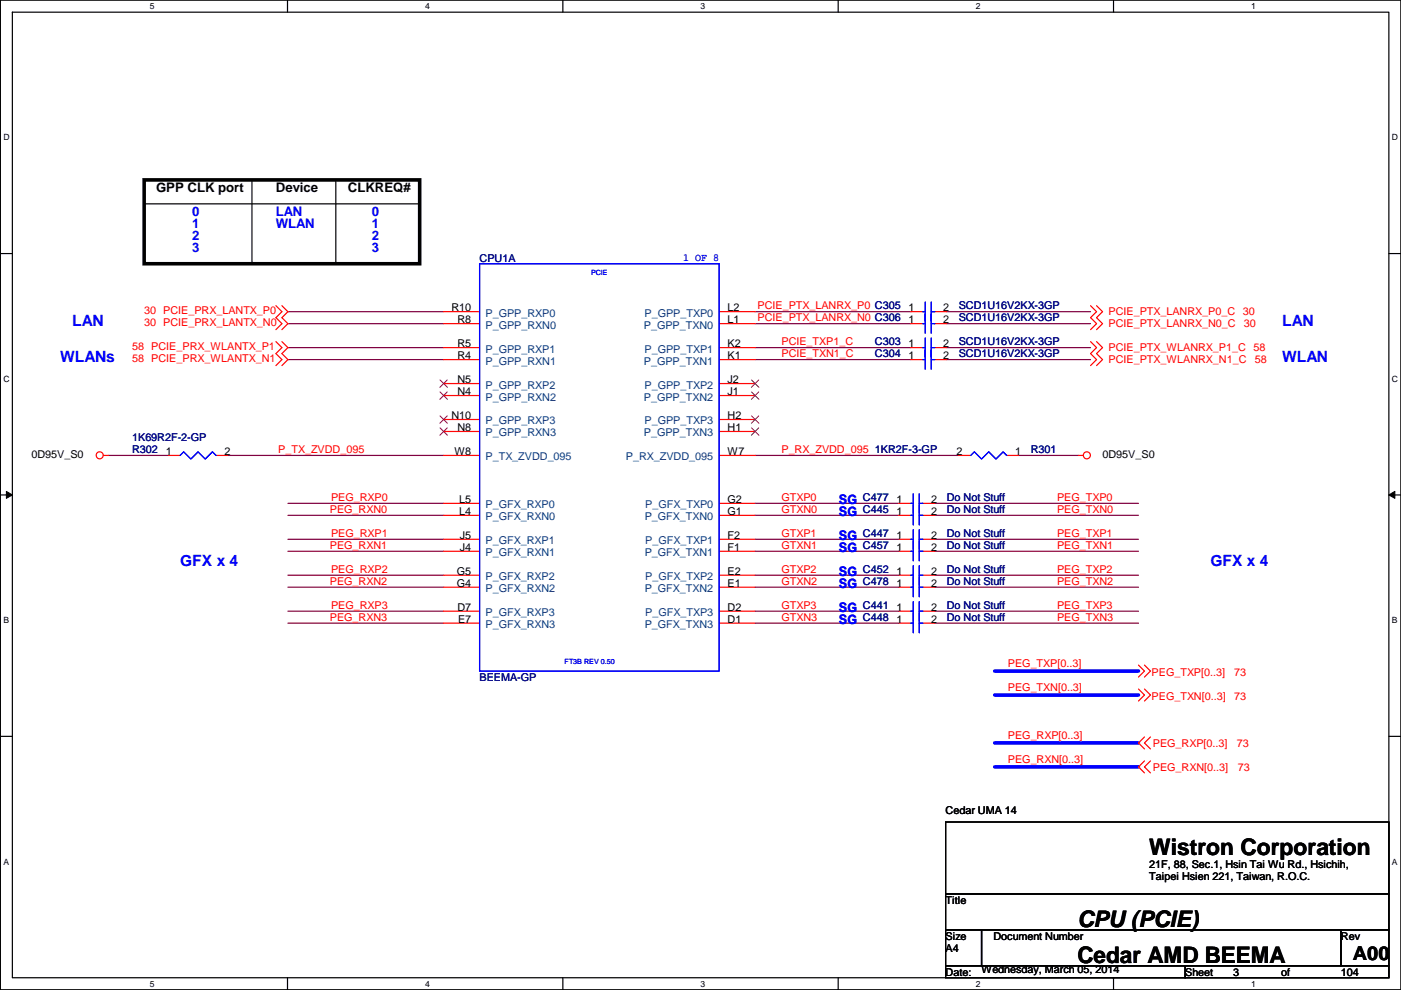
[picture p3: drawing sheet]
<svg xmlns="http://www.w3.org/2000/svg" width="297mm" height="210mm" viewBox="0 0 297 210" stroke-linecap="round" stroke-linejoin="round" font-family="sans-serif">
<path d="M.1 0h296.9v209.8h-296.9zM2.6 2.6h291.9v204.7h-291.9z" fill="none" stroke="#000" stroke-width=".25"/>
<g fill="#fff">
<path d="M31.8 .3h1v2h-1z"/>
<path d="M31.8 207.6h1v1.9h-1z"/>
</g>
<path d="M61 0v2.6M61 207.3v2.5" fill="none" stroke="#000" stroke-width=".25"/>
<g fill="#fff">
<path d="M90.1 .3h1v2h-1z"/>
<path d="M90.1 207.6h1v1.9h-1z"/>
</g>
<path d="M119.3 0v2.6M119.3 207.3v2.5" fill="none" stroke="#000" stroke-width=".25"/>
<g fill="#fff">
<path d="M148.5 .3h1v2h-1z"/>
<path d="M148.5 207.6h1v1.9h-1z"/>
</g>
<path d="M177.7 0v2.6M177.7 207.3v2.5" fill="none" stroke="#000" stroke-width=".25"/>
<g fill="#fff">
<path d="M206.9 .3h1v2h-1z"/>
<path d="M206.9 207.6h1v1.9h-1z"/>
</g>
<path d="M236.1 0v2.6M236.1 207.3v2.5" fill="none" stroke="#000" stroke-width=".25"/>
<g fill="#fff">
<path d="M265.3 .3h.9v2h-.9z"/>
<path d="M265.3 207.6h.9v1.9h-.9z"/>
<path d="M.7 28.2h1.3v1.9h-1.3z"/>
<path d="M295.1 28.2h1.3v1.9h-1.3z"/>
<path d="M.7 79.3h1.3v2h-1.3z"/>
<path d="M295.1 79.3h1.3v2h-1.3z"/>
</g>
<path d="M.1 53.8h2.5M294.5 53.8h2.5" fill="none" stroke="#000" stroke-width=".25"/>
<g fill="#fff">
<path d="M.7 130.5h1.2v2h-1.2z"/>
<path d="M295.1 130.5h1.2v2h-1.2z"/>
</g>
<path d="M.1 104.9h2.5M294.5 104.9h2.5" fill="none" stroke="#000" stroke-width=".25"/>
<path d="M1.4 104.2l1.2 .7-1.2 .8zM294.5 104.9l1.2-.7v1.5z" fill="#000"/>
<path d="M1.4 104.2l1.2 .7-1.2 .8zM294.5 104.9l1.2-.7v1.5z" fill="none" stroke="#000" stroke-width=".21"/>
<g fill="#fff">
<path d="M.7 181.7h1.2v2h-1.2z"/>
<path d="M295.1 181.7h1.2v2h-1.2z"/>
</g>
<path d="M53.4 38.1v17.8M71.2 38.1v17.8M30.6 43.2h58.4M.1 156.1h2.5M294.5 156.1h2.5M200.5 174.3h94v15.2h-94zM200.5 189.5h94v7.6h-94zM200.5 197.1h7.6v7.7h-7.6zM208.1 197.1h76.2v7.7h-76.2zM284.3 197.1h10.2v7.7h-10.2zM200.5 204.8h50.8v2.5h-50.8zM251.3 204.8h43.2v2.5h-43.2z" fill="none" stroke="#000" stroke-width=".25"/>
<path d="M210.9 157.5h30.5M210.9 147.4h30.5M210.9 142.3h30.5M210.9 162.6h30.5" fill="none" stroke="#00f" stroke-width=".76"/>
<g fill="none" stroke="#800040" stroke-width=".25">
<path d="M61 66.1h33.1M61 68.6h33.1M61 76.2h33.1M61 73.7h33.1M160.1 66.1h33M160.1 68.6h33M160.1 76.2h33M160.1 73.7h33M200.7 68.6h30.5M200.7 66.1h30.5M200.7 76.2h30.5M200.7 73.7h30.5"/>
<path d="M22.9 96.6h12.7M48.3 96.6h45.8M160.1 96.6h43.2M216 96.6h12.7M61 114.3h33.1M61 116.9h33.1M61 106.7h33.1M61 109.3h33.1M160.1 114.3h30.5M160.1 116.9h30.5M160.1 106.7h30.5M160.1 109.3h30.5"/>
<path d="M198.2 114.3h43.2M198.2 116.9h43.2M198.2 106.7h43.2M198.2 109.3h43.2M61 124.5h33.1M61 122h33.1M61 129.6h33.1M61 132.1h33.1M160.1 124.5h30.5M160.1 122h30.5M160.1 129.6h30.5M160.1 132.1h30.5"/>
<path d="M198.2 124.5h43.2M198.2 122h43.2M198.2 129.6h43.2M198.2 132.1h43.2"/>
</g>
<g fill="none" stroke="#f00" stroke-width=".25">
<path d="M58.5 64.8l1.3 1.3-1.3 1.3 1.3 1.2-1.3 1.3M58.5 72.4l1.3 1.3-1.3 1.3 1.3 1.2-1.3 1.3M59.8 64.8l1.2 1.3-1.2 1.3 1.2 1.2-1.2 1.3M59.8 72.4l1.2 1.3-1.2 1.3 1.2 1.2-1.2 1.3M94.1 68.6h7.6M94.1 66.1h7.6M94.1 76.2h7.6M94.1 73.7h7.6M152.5 68.6h7.6M152.5 66.1h7.6M152.5 76.2h7.6M152.5 73.7h7.6"/>
<path d="M193.1 68.6h2.6M193.1 66.1h2.6M193.1 76.2h2.6M193.1 73.7h2.6M198.2 68.6h2.5M198.2 66.1h2.5M198.2 76.2h2.5M198.2 73.7h2.5M231.2 64.8l1.3 1.3-1.3 1.3 1.3 1.2-1.3 1.3M231.2 72.4l1.3 1.3-1.3 1.3 1.3 1.2-1.3 1.3M232.5 64.8l1.3 1.3-1.3 1.3 1.3 1.2-1.3 1.3M232.5 72.4l1.3 1.3-1.3 1.3 1.3 1.2-1.3 1.3"/>
<path d="M21.9 96.6h1M35.6 96.6h2.6M45.8 96.6h2.5M94.1 96.6h7.6M94.1 91.5h7.6M94.1 88.9h7.6M94.1 83.9h7.6M94.1 81.3h7.6M152.5 96.6h7.6M152.5 91.5h7.6M152.5 88.9h7.6M152.5 83.9h7.6"/>
<path d="M152.5 81.3h7.6M203.3 96.6h2.5M213.4 96.6h2.6M228.7 96.6h1M94.1 106.7h7.6M94.1 109.3h7.6M94.1 116.9h7.6M94.1 114.3h7.6M152.5 106.7h7.6M152.5 109.3h7.6M152.5 116.9h7.6M152.5 114.3h7.6"/>
<path d="M190.6 106.7h2.5M190.6 109.3h2.5M190.6 116.9h2.5M190.6 114.3h2.5M195.7 106.7h2.5M195.7 109.3h2.5M195.7 116.9h2.5M195.7 114.3h2.5M94.1 124.5h7.6M94.1 122h7.6M94.1 132.1h7.6M94.1 129.6h7.6"/>
<path d="M152.5 124.5h7.6M152.5 122h7.6M152.5 132.1h7.6M152.5 129.6h7.6M190.6 124.5h2.5M190.6 122h2.5M190.6 132.1h2.5M190.6 129.6h2.5M195.7 124.5h2.5M195.7 122h2.5M195.7 132.1h2.5M195.7 129.6h2.5"/>
<path d="M241.4 146.1l1.3 1.3-1.3 1.2M241.4 141l1.3 1.3-1.3 1.3M242.7 156.3l-1.3 1.2 1.3 1.3M242.7 146.1l1.2 1.3-1.2 1.2M242.7 141l1.2 1.3-1.2 1.3M243.9 156.3l-1.2 1.2 1.2 1.3M242.7 161.3l-1.3 1.3 1.3 1.3M243.9 161.3l-1.2 1.3 1.2 1.3"/>
<circle cx="21.1" cy="96.5" r=".75"/>
<circle cx="230.4" cy="96.5" r=".75"/>
</g>
<path d="M30.6 38.1h58.4v17.8h-58.4z" fill="none" stroke="#000" stroke-width=".76"/>
<g fill="none" stroke="#00f" stroke-width=".25">
<path d="M101.7 55.9h50.8v86.4h-50.8zM101.7 76.2h.1M101.7 73.7h.1M101.7 68.6h.1M101.7 66.1h.1M152.5 76.2h.1M152.5 73.7h.1M152.5 68.6h.1M152.5 66.1h.1M195.7 68.6h.5M195.7 66.1h.5M195.7 76.2h.5"/>
<path d="M195.7 73.7h.5M196.2 66.6v4.1M196.2 64.1v4M196.2 74.2v4.1M196.2 71.7v4M197.4 66.6v4.1M197.4 64.1v4M197.4 74.2v4.1M197.4 71.7v4M197.4 68.6h.8M197.4 66.1h.8M197.4 76.2h.8"/>
<path d="M197.4 73.7h.8M38.2 96.6l.7-.8 1.6 1.5 1.5-1.5 1.5 1.5 1.5-1.5 .8 .8M101.7 96.6h.1M101.7 91.5h.1M101.7 88.9h.1M101.7 83.9h.1M101.7 81.3h.1M152.5 96.6h.1M152.5 91.5h.1M152.5 88.9h.1M152.5 83.9h.1M152.5 81.3h.1"/>
<path d="M205.8 96.6l.8-.8 1.5 1.5 1.5-1.5 1.6 1.5 1.5-1.5 .7 .8M101.7 116.9h.1M101.7 114.3h.1M101.7 109.3h.1M101.7 106.7h.1M152.5 116.9h.1M152.5 114.3h.1M152.5 109.3h.1M152.5 106.7h.1M193.1 106.7h.5M193.1 109.3h.5M193.1 114.3h.5"/>
<path d="M193.1 116.9h.5M193.6 104.7v4.1M193.6 107.2v4.1M193.6 119.9v4.1M193.6 112.3v4.1M193.6 114.9v4M194.9 106.7h.8M194.9 109.3h.8M194.9 114.3h.8M194.9 116.9h.8M194.9 104.7v4.1M194.9 107.2v4.1"/>
<path d="M194.9 119.9v4.1M194.9 112.3v4.1M194.9 114.9v4M101.7 132.1h.1M101.7 129.6h.1M101.7 124.5h.1M101.7 122h.1M152.5 132.1h.1M152.5 129.6h.1M152.5 124.5h.1M152.5 122h.1M193.1 124.5h.5"/>
<path d="M193.1 122h.5M193.1 132.1h.5M193.1 129.6h.5M193.6 122.5v4M193.6 130.1v4.1M193.6 127.6v4M194.9 124.5h.8M194.9 122h.8M194.9 132.1h.8M194.9 129.6h.8M194.9 122.5v4M194.9 130.1v4.1"/>
<path d="M194.9 127.6v4"/>
</g>
<g fill="none" stroke="#804000" stroke-width=".21">
<path d="M93.3 90.7l1.6 1.6M93.3 88.2l1.6 1.5M93.3 83.1l1.6 1.6M93.3 80.6l1.6 1.5M94.8 90.7l-1.5 1.6M94.8 88.2l-1.5 1.5M94.8 83.1l-1.5 1.6M94.8 80.6l-1.5 1.5M159.3 90.7l1.6 1.6M159.3 88.2l1.6 1.5M159.3 83.1l1.6 1.6M159.3 80.6l1.6 1.5"/>
<path d="M160.9 90.7l-1.6 1.6M160.9 88.2l-1.6 1.5M160.9 83.1l-1.6 1.6M160.9 80.6l-1.6 1.5"/>
</g>
<g font-size="4.8">
<text x="243.7" y="181.3">Wistron Corporation</text>
<text x="228.4" y="196.5">CPU (PCIE)</text>
<text x="228.4" y="204.2">Cedar AMD BEEMA</text>
</g>
<text font-size="4.1" x="286.8" y="203.5">A00</text>
<g font-size="3.3" fill="#00f">
<text x="15.3" y="69.2">LAN</text>
<text x="271.9" y="69.2">LAN</text>
<text x="12.8" y="76.8">WLANs</text>
<text x="271.8" y="76.8">WLAN</text>
<text x="38.2" y="120">GFX x 4</text>
<text x="256.6" y="120">GFX x 4</text>
</g>
<g font-size="2.8">
<text x="33.1" y="40.8">GPP CLK port</text>
<text x="58.5" y="40.8">Device</text>
<text x="73.7" y="40.8">CLKREQ#</text>
</g>
<g font-size="2.8" fill="#00f">
<text x="40.7" y="45.8">0</text>
<text x="58.5" y="45.8">LAN</text>
<text x="78.8" y="45.8">0</text>
<text x="40.7" y="48.4">1</text>
<text x="40.7" y="50.9">2</text>
<text x="40.7" y="53.5">3</text>
<text x="58.5" y="48.4">WLAN</text>
<text x="78.8" y="48.4">1</text>
<text x="78.8" y="50.9">2</text>
<text x="78.8" y="53.5">3</text>
<text x="177.9" y="106.8">SG</text>
<text x="177.9" y="109.3">SG</text>
<text x="177.9" y="114.4">SG</text>
<text x="177.9" y="117">SG</text>
<text x="177.9" y="124.6">SG</text>
<text x="177.9" y="122">SG</text>
<text x="177.9" y="129.7">SG</text>
<text x="177.9" y="132.2">SG</text>
</g>
<g font-size="2.3" fill="#000080">
<text x="101.7" y="55.5">CPU1A</text>
<text x="203.3" y="65.6">SCD1U16V2KX-3GP</text>
<text x="203.3" y="68.2">SCD1U16V2KX-3GP</text>
<text x="185.5" y="75.8">C304</text>
<text x="185.5" y="73.2">C303</text>
<text x="203.3" y="75.8">SCD1U16V2KX-3GP</text>
<text x="203.3" y="73.2">SCD1U16V2KX-3GP</text>
<text x="28" y="93.6">1K69R2F-2-GP</text>
<text x="28" y="96.1">R302</text>
<text x="185.5" y="96.1">1KR2F-3-GP</text>
<text x="218.5" y="96.1">R301</text>
<text x="183" y="106.3">C477</text>
<text x="200.7" y="106.3">Do Not Stuff</text>
<text x="183" y="108.8">C445</text>
<text x="183" y="113.9">C447</text>
<text x="200.7" y="108.8">Do Not Stuff</text>
<text x="200.7" y="113.9">Do Not Stuff</text>
<text x="183" y="116.4">C457</text>
<text x="200.7" y="116.4">Do Not Stuff</text>
<text x="183" y="124">C478</text>
<text x="183" y="121.5">C452</text>
<text x="200.7" y="124">Do Not Stuff</text>
<text x="200.7" y="121.5">Do Not Stuff</text>
<text x="183" y="131.7">C448</text>
<text x="183" y="129.1">C441</text>
<text x="200.7" y="131.7">Do Not Stuff</text>
<text x="200.7" y="129.1">Do Not Stuff</text>
<text x="101.7" y="144.4">BEEMA-GP</text>
</g>
<text font-size="2.3" fill="#00f" x="144.9" y="55.2">1 OF 8</text>
<g font-size="2.3" fill="#f00">
<text x="160.6" y="65.6">PCIE_PTX_LANRX_P0 C305</text>
<text x="30.6" y="66.6">30 PCIE_PRX_LANTX_P0</text>
<text x="30.6" y="69.2">30 PCIE_PRX_LANTX_N0</text>
<text x="160.6" y="68.1">PCIE_PTX_LANRX_N0 C306</text>
<text x="235" y="66.9">PCIE_PTX_LANRX_P0_C 30</text>
<text x="235" y="69.4">PCIE_PTX_LANRX_N0_C</text>
<text x="263.7" y="69.4">30</text>
<text x="28" y="74.3">58 PCIE_PRX_WLANTX_P1</text>
<text x="28" y="76.8">58 PCIE_PRX_WLANTX_N1</text>
<text x="165.7" y="75.7">PCIE_TXN1_C</text>
<text x="165.7" y="73.2">PCIE_TXP1_C</text>
<text x="235" y="74.5">PCIE_PTX_WLANRX_P1_C 58</text>
<text x="235" y="77">PCIE_PTX_WLANRX_N1_C</text>
<text x="266" y="77">58</text>
<text x="59" y="96.1">P_TX_ZVDD_095</text>
<text x="165.7" y="96.1">P_RX_ZVDD_095</text>
<text x="70.2" y="106.2">PEG_RXP0</text>
<text x="165.7" y="106.2">GTXP0</text>
<text x="224.1" y="106.2">PEG_TXP0</text>
<text x="69.9" y="108.8">PEG_RXN0</text>
<text x="70.2" y="113.8">PEG_RXP1</text>
<text x="165.7" y="113.8">GTXP1</text>
<text x="165.7" y="108.8">GTXN0</text>
<text x="224.1" y="113.8">PEG_TXP1</text>
<text x="224.1" y="108.8">PEG_TXN0</text>
<text x="69.9" y="116.4">PEG_RXN1</text>
<text x="165.7" y="116.4">GTXN1</text>
<text x="224.1" y="116.4">PEG_TXN1</text>
<text x="69.9" y="124">PEG_RXN2</text>
<text x="70.2" y="121.5">PEG_RXP2</text>
<text x="165.7" y="124">GTXN2</text>
<text x="165.7" y="121.5">GTXP2</text>
<text x="224.1" y="124">PEG_TXN2</text>
<text x="224.1" y="121.5">PEG_TXP2</text>
<text x="69.9" y="131.6">PEG_RXN3</text>
<text x="70.2" y="129.1">PEG_RXP3</text>
<text x="165.7" y="129.1">GTXP3</text>
<text x="165.7" y="131.6">GTXN3</text>
<text x="224.1" y="129.1">PEG_TXP3</text>
<text x="224.1" y="131.6">PEG_TXN3</text>
<text x="213.7" y="141.5">PEG_TXP[0..3]</text>
<text x="244.2" y="143.3">PEG_TXP[0..3]</text>
<text x="261.7" y="143.3">73</text>
<text x="213.7" y="146.6">PEG_TXN[0..3]</text>
<text x="244.2" y="148.4">PEG_TXN[0..3]</text>
<text x="261.7" y="148.4">73</text>
<text x="213.7" y="161.8">PEG_RXN[0..3]</text>
<text x="213.7" y="156.8">PEG_RXP[0..3]</text>
<text x="244.4" y="158.3">PEG_RXP[0..3]</text>
<text x="262.2" y="158.3">73</text>
<text x="244.4" y="163.4">PEG_RXN[0..3]</text>
<text x="262.5" y="163.4">73</text>
</g>
<g font-size="2.3">
<text x="95.7" y="66">R10</text>
<text x="97" y="68.6">R8</text>
<text x="154.3" y="66">L2</text>
<text x="154.3" y="68.6">L1</text>
<text x="192.6" y="68.6">1</text>
<text x="192.6" y="66">1</text>
<text x="200" y="68.6">2</text>
<text x="200" y="66">2</text>
<text x="97" y="76.2">R4</text>
<text x="97" y="73.7">R5</text>
<text x="154.3" y="73.7">K2</text>
<text x="154.3" y="76.2">K1</text>
<text x="192.6" y="76.2">1</text>
<text x="192.6" y="73.7">1</text>
<text x="200" y="76.2">2</text>
<text x="200" y="73.7">2</text>
<text x="97" y="83.8">N4</text>
<text x="97" y="81.3">N5</text>
<text x="154.3" y="81.3">J2</text>
<text x="154.3" y="83.8">J1</text>
<text x="95.7" y="88.9">N10</text>
<text x="154.3" y="88.9">H2</text>
<text x="97" y="91.4">N8</text>
<text x="154.3" y="91.4">H1</text>
<text x="6.7" y="97.1">0D95V_S0</text>
<text x="35.1" y="96.5">1</text>
<text x="47.6" y="96.5">2</text>
<text x="96.3" y="96.5">W8</text>
<text x="154.3" y="96.5">W7</text>
<text x="202.8" y="96.5">2</text>
<text x="215.2" y="96.5">1</text>
<text x="233.8" y="97.1">0D95V_S0</text>
<text x="97.4" y="106.7">L5</text>
<text x="154.3" y="106.7">G2</text>
<text x="190.1" y="106.7">1</text>
<text x="197.4" y="106.7">2</text>
<text x="97.4" y="109.2">L4</text>
<text x="154.3" y="109.2">G1</text>
<text x="190.1" y="109.2">1</text>
<text x="197.4" y="109.2">2</text>
<text x="97.5" y="116.8">J4</text>
<text x="97.5" y="114.3">J5</text>
<text x="154.3" y="116.8">F1</text>
<text x="154.3" y="114.3">F2</text>
<text x="190.1" y="114.3">1</text>
<text x="190.1" y="116.8">1</text>
<text x="197.4" y="114.3">2</text>
<text x="197.4" y="116.8">2</text>
<text x="96.9" y="124.5">G4</text>
<text x="96.9" y="121.9">G5</text>
<text x="154.3" y="124.5">E1</text>
<text x="154.3" y="121.9">E2</text>
<text x="190.1" y="124.5">1</text>
<text x="190.1" y="121.9">1</text>
<text x="197.4" y="124.5">2</text>
<text x="197.4" y="121.9">2</text>
<text x="97" y="129.5">D7</text>
<text x="154.3" y="129.5">D2</text>
<text x="190.1" y="129.5">1</text>
<text x="197.4" y="129.5">2</text>
<text x="97.1" y="132.1">E7</text>
<text x="154.3" y="132.1">D1</text>
<text x="190.1" y="132.1">1</text>
<text x="197.4" y="132.1">2</text>
<text x="200.5" y="172.6">Cedar UMA 14</text>
<text x="243.7" y="184">21F, 88, Sec.1, Hsin Tai Wu Rd., Hsichih,</text>
<text x="200.5" y="191.6">Title</text>
<text x="243.7" y="186.6">Taipei Hsien 221, Taiwan, R.O.C.</text>
<text x="200.5" y="199.2">Size</text>
<text x="200.5" y="201.8">A4</text>
<text x="210.6" y="199.2">Document Number</text>
<text x="284.3" y="199.2">Rev</text>
<text x="200.5" y="206.8">Date:</text>
<text x="208.1" y="206.3">Wednesday, March 05, 2014</text>
<text x="251.3" y="206.8">Sheet</text>
<text x="261.4" y="206.8">3</text>
<text x="271.6" y="206.8">of</text>
<text x="284.3" y="206.8">104</text>
</g>
<g font-size="2.3" fill="#004080">
<text x="103" y="69.7">P_GPP_RXN0</text>
<text x="103" y="67.1">P_GPP_RXP0</text>
<text x="136.5" y="69.7">P_GPP_TXN0</text>
<text x="136.6" y="67.1">P_GPP_TXP0</text>
<text x="103" y="77.3">P_GPP_RXN1</text>
<text x="103" y="74.8">P_GPP_RXP1</text>
<text x="136.5" y="77.3">P_GPP_TXN1</text>
<text x="136.6" y="74.8">P_GPP_TXP1</text>
<text x="103" y="82.4">P_GPP_RXP2</text>
<text x="136.6" y="82.4">P_GPP_TXP2</text>
<text x="103" y="84.9">P_GPP_RXN2</text>
<text x="136.5" y="84.9">P_GPP_TXN2</text>
<text x="103" y="92.5">P_GPP_RXN3</text>
<text x="103" y="90">P_GPP_RXP3</text>
<text x="136.5" y="92.5">P_GPP_TXN3</text>
<text x="136.6" y="90">P_GPP_TXP3</text>
<text x="103" y="97.6">P_TX_ZVDD_095</text>
<text x="132.7" y="97.6">P_RX_ZVDD_095</text>
<text x="103" y="107.8">P_GFX_RXP0</text>
<text x="136.8" y="107.8">P_GFX_TXP0</text>
<text x="103" y="110.3">P_GFX_RXN0</text>
<text x="136.7" y="110.3">P_GFX_TXN0</text>
<text x="103" y="117.9">P_GFX_RXN1</text>
<text x="103" y="115.4">P_GFX_RXP1</text>
<text x="136.7" y="117.9">P_GFX_TXN1</text>
<text x="136.8" y="115.4">P_GFX_TXP1</text>
<text x="103" y="125.6">P_GFX_RXN2</text>
<text x="103" y="123">P_GFX_RXP2</text>
<text x="136.7" y="125.6">P_GFX_TXN2</text>
<text x="136.8" y="123">P_GFX_TXP2</text>
<text x="103" y="130.6">P_GFX_RXP3</text>
<text x="136.8" y="130.6">P_GFX_TXP3</text>
<text x="103" y="133.2">P_GFX_RXN3</text>
<text x="136.7" y="133.2">P_GFX_TXN3</text>
</g>
<g font-size="1.8">
<text x="31.8" y="1.9">5</text>
<text x="90.1" y="1.9">4</text>
<text x="148.5" y="1.9">3</text>
<text x="206.9" y="1.9">2</text>
<text x="265.3" y="1.9">1</text>
<text x=".7" y="29.8">D</text>
<text x="295.1" y="29.8">D</text>
<text x=".7" y="80.9">C</text>
<text x="295.1" y="80.9">C</text>
<text x=".7" y="132.1">B</text>
<text x="295.1" y="132.1">B</text>
<text x=".7" y="183.3">A</text>
<text x="295.1" y="183.3">A</text>
<text x="31.8" y="209.2">5</text>
<text x="90.1" y="209.2">4</text>
<text x="148.5" y="209.2">3</text>
<text x="206.9" y="209.2">2</text>
<text x="265.3" y="209.2">1</text>
</g>
<g font-size="1.5" fill="#00f">
<text x="125.3" y="58.3">PCIE</text>
<text x="119.7" y="140.9">FT3B REV 0.50</text>
</g>
</svg>
